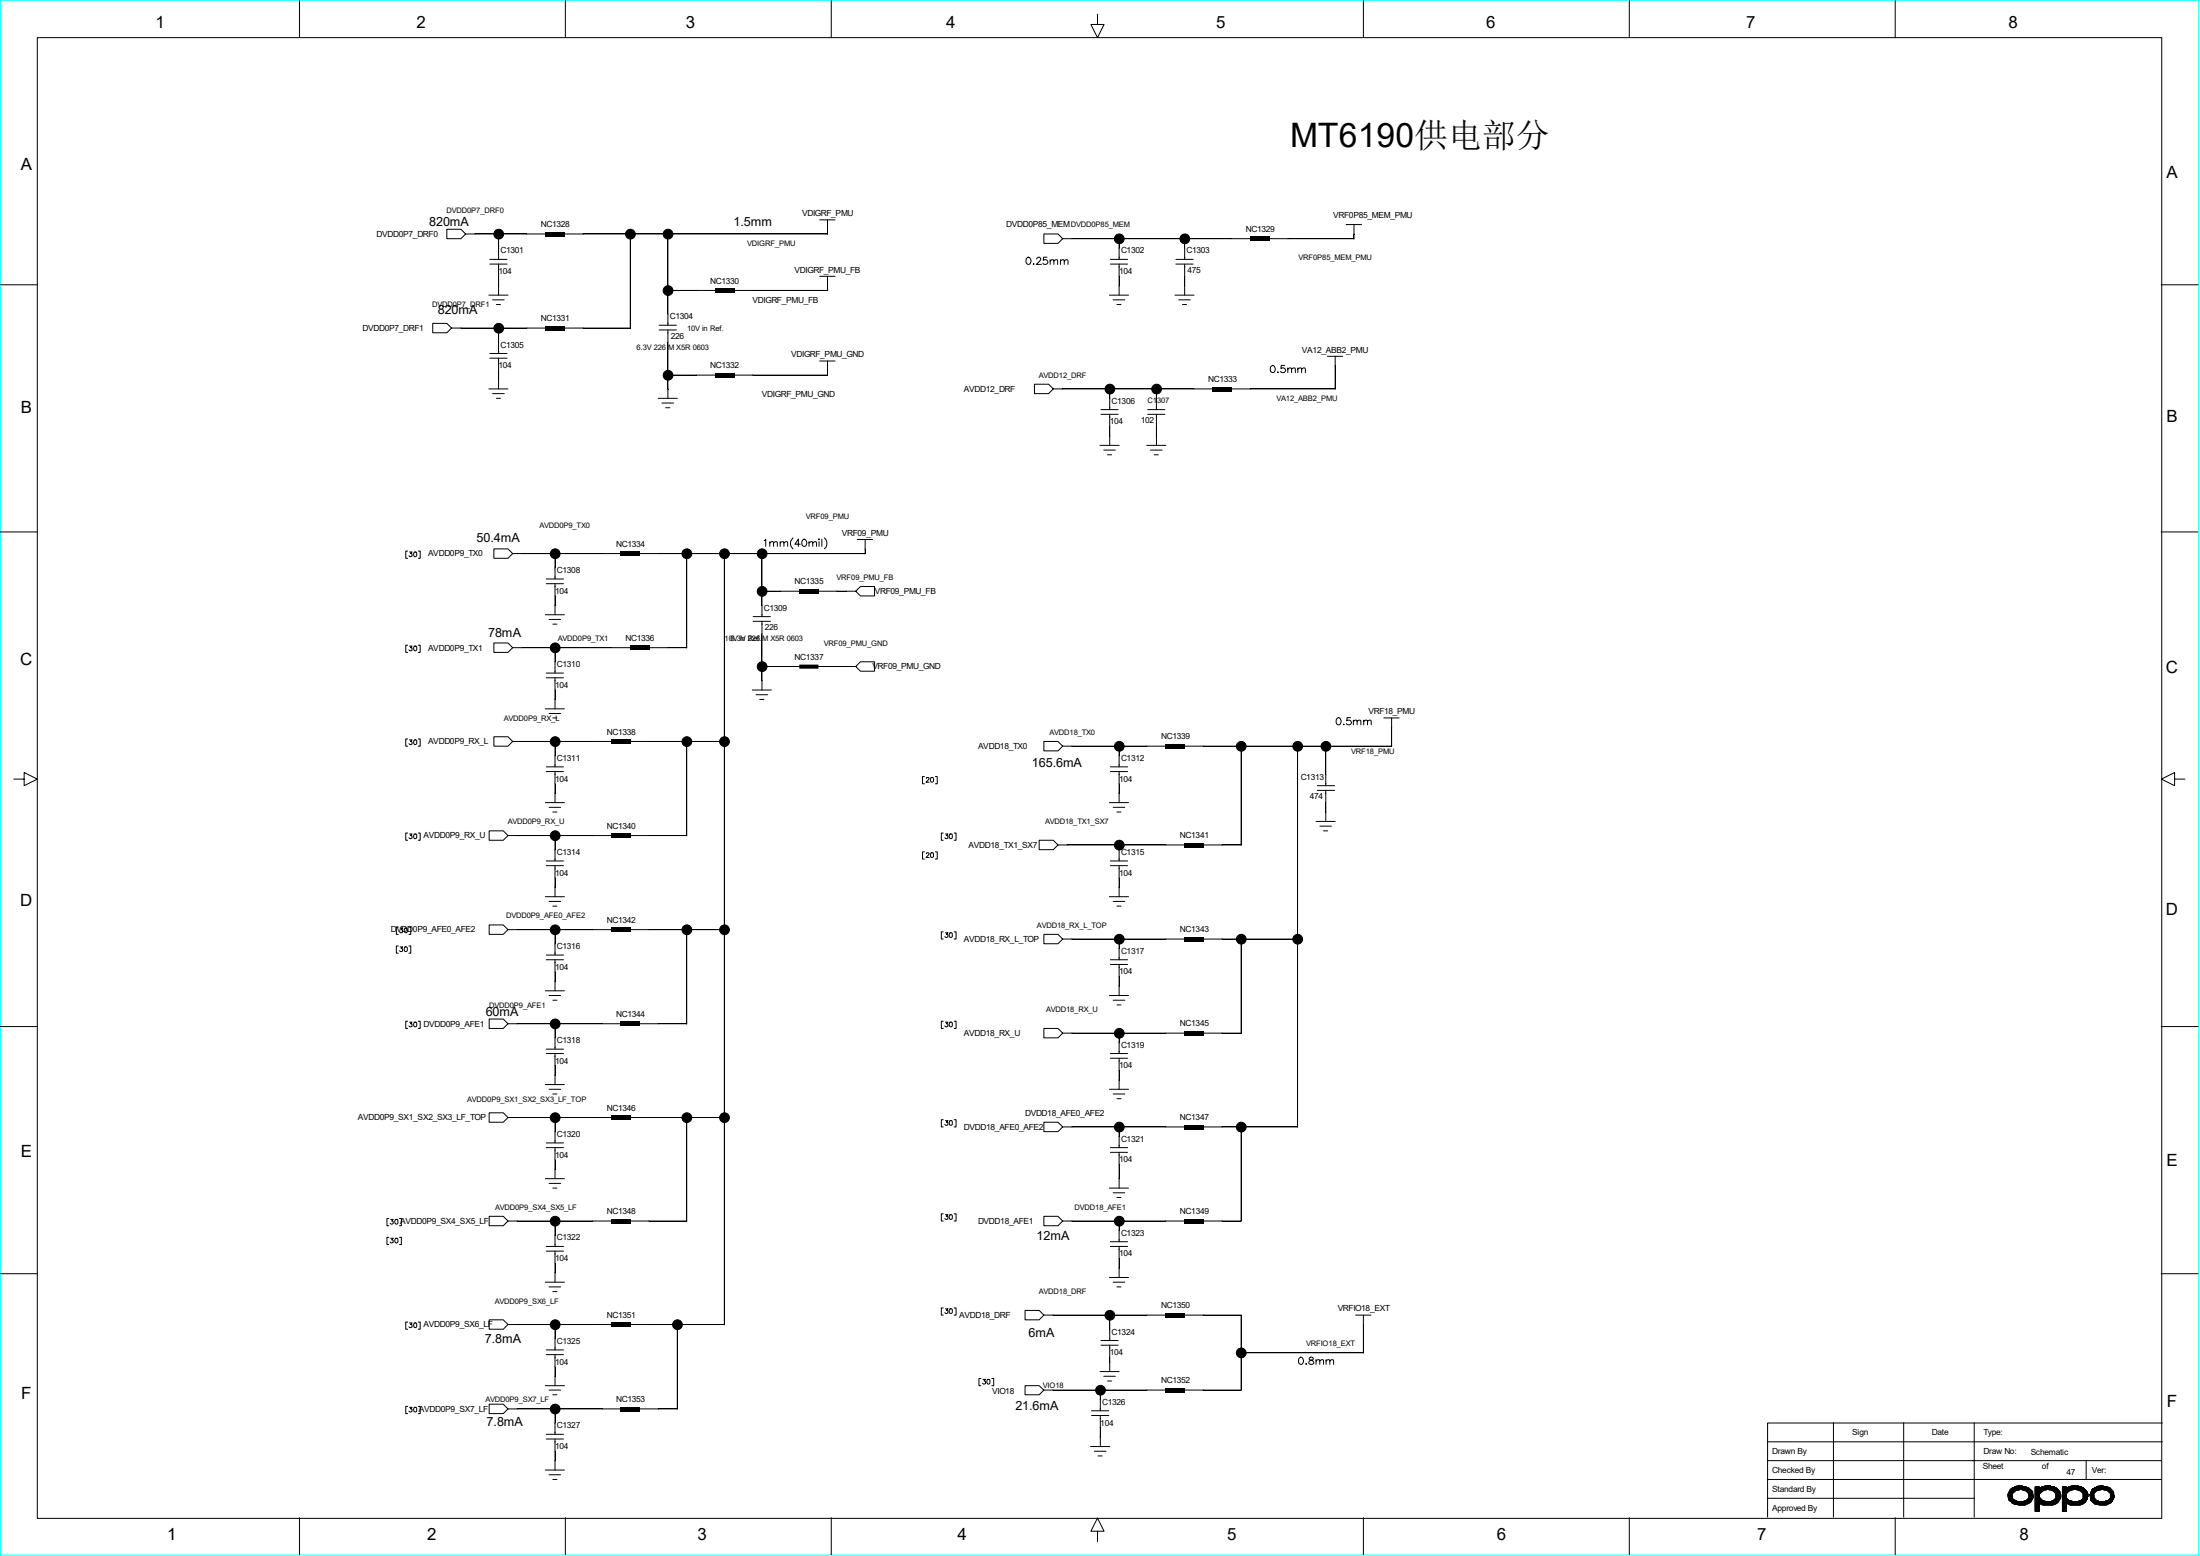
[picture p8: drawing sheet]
<svg xmlns="http://www.w3.org/2000/svg" width="297mm" height="210mm" viewBox="0 0 297 210" stroke-linecap="round" stroke-linejoin="round" font-family="sans-serif">
<path d="M.1 0h296.7v209.9h-296.7z" fill="none" stroke="#0ff" stroke-width=".14"/>
<g fill="none" stroke="#000" stroke-width=".14">
<path d="M5 5.1h286.8v199.8h-286.8zM40.4 .1v5M76.3 .1v5M112.2 .1v5M148.2 1.9v1.4h.9l-.9 1.8-.9-1.8h.9M184.1 .1v5M220 .1v5M255.9 .1v5M0 38.4h5M60.3 30.9h1.9l.7 .7-.7 .6h-1.9zM62.8 31.6h10.9M66 39.8h2.6"/>
<path d="M66.1 35.6h2.4M66.1 35h2.4M67.3 31.6v3.4M67.3 35.6v4.2M76.2 31.6h35.5M85.1 31.6v12.7M90.1 39.2h6.5M90.2 31.6v12.3M99 39.2h12.7M110.7 37.3h2M110.7 29.7h2M111.7 29.7v1.9"/>
<path d="M111.7 37.3v1.9M138.7 34.8l.1-.1a.5 .5 0 0 1 .4 .5 .5 .5 0 0 1-.4 .5 .54 .54 0 0 1-.1-.9zM139.5 35.6h.1l-.1 .1zM140 35l.2-.3h.1l.2 .2-.1 .3-.5 .5h.7M140.9 31.6h1.9l.7 .6-.7 .7h-1.9zM141.4 34.7h-.5l-.1 .4a.36 .36 0 0 1 .6 0 .36 .36 0 0 1-.1 .6 .36 .36 0 0 1-.5-.2M141.8 35.2l.2-.1h.2l.1 .6M141.8 35.1v.6M142.3 35.2l.2-.1h.2l.1 .6M143.2 35.2l.2-.1h.2l.1 .6M143.2 35.1v.6M143.4 32.2h25.5"/>
<path d="M143.7 35.2l.2-.1h.2l.1 .6M149.8 39.8h2.6M149.9 35.6h2.3M149.9 35h2.3M151.1 32.2v2.8M151.1 35.6v4.2M158.6 39.8h2.6M158.7 35.6h2.4M158.7 35h2.4M159.9 32.2v2.8M159.9 35.6v4.2M171.3 32.2h11.5"/>
<path d="M181.7 30.3h2.1M182.8 30.3v2M291.8 38.4h5M58.4 43.6h1.9l.7 .7-.7 .6h-1.9zM60.9 44.3h12.8M66 52.5h2.6M66.1 48.3h2.4M66.1 47.7h2.4M66.5 40.5h1.6M66.5 53.1h1.6M67 41.1h.6M67 53.8h.6"/>
<path d="M67.3 44.3v3.4M67.3 48.3v4.2M76.2 44.3h8.9M88.9 53.8h2.5M89 44.5h2.3M89 43.9h2.3M89.4 54.4h1.5M89.9 55h.5M90.1 50.6h6.5M90.2 44.5v9.3M99 50.6h12.7M110.7 48.7h2"/>
<path d="M111.7 48.7v2M139.7 51.9h1.9l.6 .6-.6 .6h-1.9zM142.2 52.5h21.6M148.6 55.9h2.4M148.6 55.3h2.4M149.8 52.5v2.8M149.8 55.9v4.2M150.3 40.5h1.5M150.8 41.1h.5M154.9 55.9h2.4M154.9 55.3h2.4M156.1 52.5v2.8"/>
<path d="M156.1 55.9v4.2M159.1 40.5h1.6M159.6 41.1h.6M166.2 52.5h14.1M171.7 49.4l.1-.1a.5 .5 0 0 1 .4 .5 .5 .5 0 0 1-.4 .5 .54 .54 0 0 1-.1-.9zM172.5 50.2h.1l-.1 .1zM173.4 49.3h-.4l-.1 .4a.36 .36 0 0 1 .6 0 .36 .36 0 0 1-.1 .6 .36 .36 0 0 1-.5-.2M173.9 49.8l.2-.1h.2l.1 .6M173.9 49.7v.6M174.4 49.8l.2-.1h.2l.1 .6M175.2 49.8l.3-.1h.2v.6M175.2 49.7v.6"/>
<path d="M175.7 49.8l.3-.1h.2v.6M179.2 48.1h2.1M180.3 48.1v4.4M0 71.8h5M55 74.4h-.2v1h.2M55.3 74.5h.3l-.2 .2a.23 .23 0 0 1 .3 .2 .23 .23 0 0 1-.2 .3 .23 .23 0 0 1-.3-.2M55.9 74.5a.33 .33 0 0 1 .4 .2 .33 .33 0 0 1-.2 .4l-.2-.1zM56.5 74.4h.2v1h-.2M66.7 74.1h1.9l.6 .6-.6 .7h-1.9zM69.2 74.7h14.7M73.7 78.8h2.4M73.7 78.1h2.4"/>
<path d="M74.9 74.7v3.4M74.9 78.8v4.2M86.3 74.7h30.5M92.7 74.7v12.8M97.8 74.7v104.1M102.8 79.8h5.1M102.9 74.7v8.5M103.2 73l.2-.2v.9M103.9 73.3l.3-.2 .2 .1v.5M103.9 73.1v.6M104.4 73.3l.3-.2 .2 .1v.5M105.3 73.3l.3-.2 .2 .1v.5"/>
<path d="M105.3 73.1v.6M105.8 73.3l.3-.2 .2 .1v.5M107.1 72.6a.97 .97 0 0 0 0 1.5M108 73.4h-.7l.5-.6v.9M108.4 72.9l.1-.1a.5 .5 0 0 1 .4 .5 .5 .5 0 0 1-.4 .4 .54 .54 0 0 1-.1-.8zM109.2 73.3l.3-.2 .2 .1v.5M109.2 73.1v.6M109.7 73.3l.3-.2 .2 .1v.5M110.4 79.8h5.2M110.6 72.7v.2zM110.6 73.1v.6M111 72.8v.9"/>
<path d="M111.3 72.6a.97 .97 0 0 1 0 1.5M115.7 72.8h2.1M116.2 79.2h1.9v1.2h-1.9l-.7-.6zM116.8 72.8v2M148.5 60.1h2.6M149 60.7h1.6M149.5 61.4h.6M154.8 60.1h2.6M155.3 60.7h1.6M155.8 61.4h.6M291.8 71.8h5M55 99.7h-.2v1h.2"/>
<path d="M55 87.1h-.2v1h.2M55.3 99.9h.3l-.2 .2a.23 .23 0 0 1 .3 .2 .23 .23 0 0 1-.2 .2 .23 .23 0 0 1-.3-.1M55.3 87.2h.3l-.2 .2a.23 .23 0 0 1 .3 .2 .23 .23 0 0 1-.2 .3 .23 .23 0 0 1-.3-.2M55.9 99.9a.33 .33 0 0 1 .4 .2 .33 .33 0 0 1-.2 .4l-.2-.1zM55.9 87.2a.33 .33 0 0 1 .4 .2 .33 .33 0 0 1-.2 .4l-.2-.1zM56.5 99.7h.2v1h-.2M56.5 87.1h.2v1h-.2M66.7 86.8h1.9l.6 .6-.6 .7h-1.9zM66.7 99.4h1.9l.6 .7-.6 .6h-1.9zM69.2 87.4h15.9M73.6 83h2.6M73.6 95.7h2.6"/>
<path d="M73.7 91.5h2.4M73.7 90.8h2.4M74.1 83.6h1.6M74.1 96.3h1.6M74.6 84.2h.6M74.6 96.9h.6M74.9 87.4v3.4M74.9 91.5v4.2M87.6 87.4h5.1M101.6 93.1h2.5M101.7 83.9h2.3M101.7 83.2h2.3"/>
<path d="M102.1 93.8h1.5M102.6 94.4h.5M102.8 90h5.1M102.9 83.9v9.2M110.4 90h5.2M116.2 89.3h1.9v1.3h-1.9l-.7-.6zM180.6 96.9h.1a.5 .5 0 0 1 .4 .4 .5 .5 0 0 1-.4 .5 .54 .54 0 0 1-.1-.9zM181.4 97.7l.1 .1h-.1zM182.3 96.9h-.4l-.1 .4a.36 .36 0 0 1 .6 0 .36 .36 0 0 1-.1 .5 .36 .36 0 0 1-.5-.1M182.7 97.4l.3-.2h.2v.6M182.7 97.2v.6M183.2 97.4l.3-.2h.2v.6"/>
<path d="M184.1 97.4l.3-.2h.2v.6M184.1 97.2v.6M184.6 97.4l.3-.2h.2v.6M186.8 96.9h2.1M187.9 96.9v3.9M1.9 105.2h1.4v-.9l1.7 .9-1.7 .8v-.8M55 112.4h-.2v1h.2M55.3 112.6h.3l-.2 .2a.23 .23 0 0 1 .3 .2 .23 .23 0 0 1-.2 .2 .23 .23 0 0 1-.3-.1M55.9 112.6a.33 .33 0 0 1 .4 .2 .33 .33 0 0 1-.2 .4l-.2-.1zM56.5 112.4h.2v1h-.2M66 112.1h1.9l.7 .7-.7 .6h-1.9zM68.5 112.8h14.1"/>
<path d="M69.2 100.1h13.4M73.6 108.3h2.6M73.7 104.1h2.4M73.7 103.5h2.4M73.7 116.8h2.4M73.7 116.2h2.4M74.1 109h1.6M74.6 109.6h.6M74.9 100.1v3.4M74.9 104.1v4.2M74.9 112.8v3.4M74.9 116.8v4.2"/>
<path d="M85 100.1h12.8M85 112.8h7.7M92.7 100.1v12.7M124.8 115h-.3v1h.3M124.8 104.8h-.3v1h.3M125.1 115.2v-.1h.2l.1 .2-.4 .4h.4M125.1 105.1v-.2h.2l.1 .2-.4 .5h.4M125.7 115.1a.33 .33 0 0 1 .4 .2 .33 .33 0 0 1-.2 .4l-.3-.1zM125.7 104.9a.33 .33 0 0 1 .4 .3 .33 .33 0 0 1-.2 .4l-.3-.1zM126.3 115h.2v1h-.2M126.3 104.8h.2v1h-.2M127.3 112.4h-.2v1h.2"/>
<path d="M127.6 112.6h.4l-.2 .2a.23 .23 0 0 1 .2 .2 .23 .23 0 0 1-.2 .2 .23 .23 0 0 1-.2-.1M128.2 112.6a.33 .33 0 0 1 .4 .2 .33 .33 0 0 1-.2 .4l-.2-.1zM128.8 112.4h.3v1h-.3M140.3 113.4h1.9l.6 .6-.6 .7h-1.9zM140.9 100.1h1.9l.7 .6-.7 .6h-1.9zM142.8 114h17.2M143.4 100.7h14M149.8 108.3h2.6M149.9 104.1h2.3M149.9 103.5h2.3M149.9 116.8h2.3M149.9 116.2h2.3"/>
<path d="M150.3 109h1.5M150.8 109.6h.5M151.1 100.7v2.8M151.1 104.1v4.2M151.1 114v2.2M151.1 116.8v4.2M159.9 100.7h28M162.4 114h5.2M167.6 100.7v13.4M175.2 100.7v51.4M177.7 110.9h2.6M177.8 106.7h2.4"/>
<path d="M177.8 106h2.4M178.2 111.5h1.5M178.7 112.1h.5M179 100.7v5.3M179 106.7v4.2M293.6 105.2v-.9l-1.8 .9 1.8 .8v-.8h1.4M0 138.6h5M53.8 127.7h-.3v1h.3M53.8 125.1h-.3v1h.3M54 127.8h.4l-.3 .2a.23 .23 0 0 1 .3 .2 .23 .23 0 0 1-.2 .3 .23 .23 0 0 1-.3-.2M54 125.3h.4l-.3 .2a.23 .23 0 0 1 .3 .2 .23 .23 0 0 1-.2 .2 .23 .23 0 0 1-.3-.1M54.7 127.8a.33 .33 0 0 1 .3 .2 .33 .33 0 0 1-.2 .4l-.2-.1z"/>
<path d="M54.7 125.3a.33 .33 0 0 1 .3 .2 .33 .33 0 0 1-.2 .4l-.2-.1zM55 137.8h-.2v1h.2M55.2 127.7h.3v1h-.3M55.2 125.1h.3v1h-.3M55.3 138h.3l-.2 .2a.23 .23 0 0 1 .3 .2 .23 .23 0 0 1-.2 .2 .23 .23 0 0 1-.3-.1M55.9 138a.33 .33 0 0 1 .4 .2 .33 .33 0 0 1-.2 .4l-.2-.1zM56.5 137.8h.2v1h-.2M66 124.8h1.9l.7 .7-.7 .6h-1.9zM66 137.5h1.9l.7 .7-.7 .6h-1.9zM68.5 125.5h14.1M68.5 138.2h15.4M73.6 121h2.6"/>
<path d="M73.6 133.7h2.6M73.7 129.5h2.4M73.7 128.9h2.4M74.1 121.7h1.6M74.1 134.4h1.6M74.6 122.3h.6M74.6 135h.6M74.9 125.5v3.4M74.9 129.5v4.2M74.9 138.2v3.4M85 125.5h12.8M86.3 138.2h6.4"/>
<path d="M92.7 125.5v12.7M127.3 125.8h-.2v.9h.2M127.3 137.8h-.2v1h.2M127.6 125.9h.4l-.2 .2a.23 .23 0 0 1 .2 .2 .23 .23 0 0 1-.2 .3 .23 .23 0 0 1-.2-.2M127.6 138h.4l-.2 .2a.23 .23 0 0 1 .2 .2 .23 .23 0 0 1-.2 .2 .23 .23 0 0 1-.2-.1M128.2 125.9a.33 .33 0 0 1 .4 .2 .33 .33 0 0 1-.2 .4l-.2-.1zM128.2 138a.33 .33 0 0 1 .4 .2 .33 .33 0 0 1-.2 .4l-.2-.1zM128.8 125.8h.3v.9h-.3M128.8 137.8h.3v1h-.3M140.9 126.1h1.9l.7 .6-.7 .7h-1.9zM140.9 138.8h1.9l.7 .6-.7 .7h-1.9zM143.4 126.7h16.6"/>
<path d="M143.4 139.4h16.6M149.8 121h2.6M149.8 134.4h2.6M149.9 129.5h2.3M149.9 130.2h2.3M150.3 121.7h1.5M150.3 135h1.5M150.8 122.3h.5M150.8 135.6h.5M151.1 126.7v2.8M151.1 130.2v4.2M151.1 139.4v2.8"/>
<path d="M162.4 126.7h12.8M162.4 139.4h5.2M167.6 126.7v12.8M291.8 138.6h5M66 150.2h1.9l.7 .6-.7 .7h-1.9zM68.5 150.8h14.1M73.6 146.4h2.6M73.6 159.1h2.6M73.7 142.2h2.4M73.7 141.6h2.4M73.7 154.9h2.4M73.7 154.3h2.4"/>
<path d="M74.1 147h1.6M74.1 159.7h1.6M74.6 147.7h.6M74.9 142.2v4.2M74.9 150.8v3.5M74.9 154.9v4.2M85 150.8h12.8M92.7 150.8v14M127.3 151.1h-.2v1h.2M127.6 151.3h.4l-.2 .2a.23 .23 0 0 1 .2 .2 .23 .23 0 0 1-.2 .2 .23 .23 0 0 1-.2-.1M128.2 151.3a.33 .33 0 0 1 .4 .2 .33 .33 0 0 1-.2 .4l-.2-.1zM128.8 151.1h.3v1h-.3"/>
<path d="M140.9 151.5h1.9l.7 .6-.7 .6h-1.9zM143.4 152.1h16.6M149.8 147h2.6M149.9 142.2h2.3M149.9 154.9h2.3M149.9 142.8h2.3M149.9 155.5h2.3M150.3 147.7h1.5M150.8 148.3h.5M151.1 142.8v4.2M151.1 152.1v2.8M151.1 155.5v4.9"/>
<path d="M162.4 152.1h12.8M167.6 152.1v12.7M0 171.9h5M52.5 167h-.3v1h.3M52.5 164.5h-.3v.9h.3M52.7 167.1h.4l-.2 .2a.23 .23 0 0 1 .2 .2 .23 .23 0 0 1-.2 .3 .23 .23 0 0 1-.2-.2M52.7 164.6h.4l-.2 .2a.23 .23 0 0 1 .2 .2 .23 .23 0 0 1-.2 .3 .23 .23 0 0 1-.2-.2M53.4 167.1a.33 .33 0 0 1 .4 .3 .33 .33 0 0 1-.2 .4l-.3-.2zM53.4 164.6a.33 .33 0 0 1 .4 .2 .33 .33 0 0 1-.2 .4l-.3-.1zM53.9 167h.3v1h-.3M53.9 164.5h.3v.9h-.3M55 178.4h-.2v1h.2"/>
<path d="M55.3 178.6h.3l-.2 .2a.23 .23 0 0 1 .3 .2 .23 .23 0 0 1-.2 .2 .23 .23 0 0 1-.3-.1M55.9 178.6a.33 .33 0 0 1 .4 .2 .33 .33 0 0 1-.2 .4l-.2-.1zM56.5 178.4h.2v1h-.2M66 164.2h1.9l.7 .6-.7 .6h-1.9zM66 178.1h1.9l.7 .7-.7 .6h-1.9zM68.5 164.8h14.1M68.5 178.8h14.1M73.6 173.1h2.6M73.7 168.9h2.4M73.7 168.2h2.4M74.1 173.7h1.6M74.6 160.4h.6"/>
<path d="M74.6 174.3h.6M74.9 164.8v3.4M74.9 168.9v4.2M74.9 178.8v3.4M85 164.8h7.7M85 178.8h12.8M91.4 178.8v11.4M127.3 176.5h-.2v1h.2M127.3 163.8h-.2v1h.2M127.6 176.7h.4l-.2 .2a.23 .23 0 0 1 .2 .2 .23 .23 0 0 1-.2 .2 .23 .23 0 0 1-.2-.1M127.6 164h.4l-.2 .2a.23 .23 0 0 1 .2 .2 .23 .23 0 0 1-.2 .2 .23 .23 0 0 1-.2-.1M128.2 176.7a.33 .33 0 0 1 .4 .2 .33 .33 0 0 1-.2 .4l-.2-.1z"/>
<path d="M128.2 164a.33 .33 0 0 1 .4 .2 .33 .33 0 0 1-.2 .4l-.2-.1zM128.8 176.5h.3v1h-.3M128.8 163.8h.3v1h-.3M138.4 176.9h1.9l.6 .6-.6 .6h-1.9zM140.9 177.5h16.5M140.9 164.2h1.9l.7 .6-.7 .6h-1.9zM143.4 164.8h16.6M149.8 160.4h2.6M149.8 172.4h2.6M149.8 177.5v3.4M149.9 168.2h2.3M149.9 167.6h2.3"/>
<path d="M150.3 173.1h1.5M150.3 161h1.5M150.8 173.7h.5M150.8 161.6h.5M151.1 164.8v2.8M151.1 168.2v4.2M159.9 177.5h7.7v10.2M162.4 164.8h5.2M183 177.5h2.1M184.1 177.5v5.1M291.8 171.9h5M55 189.8h-.2v1h.2"/>
<path d="M55.3 189.9h.3l-.2 .3a.23 .23 0 0 1 .3 .2 .23 .23 0 0 1-.2 .2 .23 .23 0 0 1-.3-.1M55.9 189.9a.33 .33 0 0 1 .4 .3 .33 .33 0 0 1-.2 .4l-.2-.1zM56.5 189.8h.2v1h-.2M66 189.5h1.9l.7 .7-.7 .6h-1.9zM68.5 190.2h15.4M73.6 187h2.6M73.6 198.4h2.6M73.7 182.8h2.4M73.7 182.2h2.4M73.7 194.2h2.4M73.7 193.6h2.4M74.1 187.6h1.6"/>
<path d="M74.1 199.1h1.6M74.6 199.7h.6M74.6 188.3h.6M74.9 182.8v4.2M74.9 190.2v3.4M74.9 194.2v4.2M86.3 190.2h5.1M132.4 186.1h-.2v.9h.2M132.7 186.2h.4l-.3 .2a.23 .23 0 0 1 .3 .2 .23 .23 0 0 1-.2 .2 .23 .23 0 0 1-.3-.1M133.3 186.2a.33 .33 0 0 1 .4 .2 .33 .33 0 0 1-.2 .4l-.2-.1zM133.9 186.1h.3v.9h-.3M138.4 187h1.9l.6 .6-.6 .7h-1.9z"/>
<path d="M140.9 187.6h16.5M147.2 195.2h2.6M147.4 191.1h2.3M147.4 190.4h2.3M147.7 195.9h1.6M148.3 196.5h.5M148.5 185.1h2.6M148.5 187.6v2.8M148.5 191.1v4.1M148.6 181.6h2.4M148.6 180.9h2.4M149 185.8h1.6"/>
<path d="M149.5 186.4h.6M149.8 181.6v3.5M159.9 187.6h7.7M167.5 182.6h16.6M175.5 183.3l.1-.1a.5 .5 0 0 1 .4 .5 .5 .5 0 0 1-.4 .4 .54 .54 0 0 1-.1-.8zM176.3 184.1h.1zM176.8 183.3v.2l.4 .1 .2 .3a.32 .32 0 0 1-.4 .3 .32 .32 0 0 1-.3-.4l.6-.4-.2-.2zM177.7 183.7l.2-.2 .2 .1 .1 .5M177.7 183.5v.6M178.2 183.7l.2-.2 .2 .1 .1 .5M179 183.7l.3-.2 .2 .1v.5M179 183.5v.6"/>
<path d="M179.5 183.7l.3-.2 .2 .1v.5M238.6 194.6h53.3M238.6 199.7h53.2M238.6 197.1h53.2M247.5 192v12.8M257 192v12.8M266.5 192v12.8M281.6 197.1v2.6M291.9 192.1h-53.3v12.7M40.4 204.9v4.9M76.3 204.9v4.9M112.2 204.9v4.9"/>
<path d="M148.2 206.7h.9l-.9-1.8-.9 1.8h.9v1.4M184.1 204.9v4.9M220 204.9v4.9M238.6 202.2h27.9M255.9 204.9v4.9M271.1 201.6h.6M271.1 201.7h.5M271.1 201.8h.5M271.1 202h.5M271.1 202.1h.5M271.2 202.2h.4M271.2 201.3h.8"/>
<path d="M271.2 202.4h.7M271.2 202.5h.8M271.2 201.5v1M271.2 201.4v.8M271.3 202.6h.8M271.4 201.2v1.4h.6v.4v-.6M271.4 201.2v1.3M271.4 201h2.5M271.5 201v1.6v-1.5v.1M271.5 202.2v.4h.7M271.5 201a2.22 2.22 0 0 1 2.9 .3l.1 .8a1.54 1.54 0 0 1-1.7 1l-.9-.1-.7-.5-.1-.8zM271.6 201.6l.5-.4 .7-.2 .7 .2 .4 .4v.6a1.54 1.54 0 0 1-2.3 0z"/>
<path d="M271.6 200.9v1.8M271.6 200.8h2.2M271.7 200.8v.7M271.7 202.3v.6M271.9 202.5v.5h1.9M271.9 200.8v.7h-.7M272 200.7v.5M272 200.7h1.4M272.1 200.7v.5h-.8M272.1 202.6v.4M272.2 200.7v.4M272.2 202.6v.4"/>
<path d="M272.2 200.6h.8M272.4 200.7v.4M272.4 202.7v.4M272.5 203.1h1M272.5 200.5v.6M272.5 202.7v.4M272.6 200.5v.6h-1.3M272.6 202.7v.4M272.8 200.5v.5M272.8 202.7v.4M272.9 200.5v.5M272.9 202.7v.4"/>
<path d="M273 200.5v.6h1.2M273 202.7v.4M273.1 200.7v.4M273.1 202.7v.4M273.3 200.7v.4M273.3 202.6v.5M273.3 202.6h1M273.4 200.7v.4M273.4 202.6v.5M273.4 201.2h.9M273.5 202.6v.4v-.4M273.5 200.7v.5"/>
<path d="M273.6 201.3h.8M273.6 200.8v.5M273.6 202.4v.6h-1.5M273.7 201.5h.7M273.8 200.8v.7M273.8 202.3v.6M273.9 202.2h.5M273.9 201.6h.5M273.9 201.7h.5M273.9 201.8h.6M273.9 202h.6M273.9 202.1h.6"/>
<path d="M273.9 200.8v.8M273.9 202.2v.7M274 200.9v2h-2.4M274.2 201v1.7h-2.6M274.3 201.2v1.3h-.7M274.4 201.3v1.1h-.7M274.7 202.2h.7M274.7 201h3M274.7 201.2h1.2M274.7 201.6h.6M274.7 201.7h.6M274.7 201.8h.6"/>
<path d="M274.7 202h.6M274.7 202.1h.6M274.7 202.4h.8M274.7 202.5h1M274.7 202.6h1.1M274.7 203h.6M274.7 203.1h.6M274.7 200.8h2.9M274.7 200.7h.6M274.7 203.2h.6M274.7 203.4h.6M274.7 203.5h.6"/>
<path d="M274.7 203.6h.6M274.7 203.8h.6M274.7 203.9h.6M274.8 200.7h.5v.3v-.2l.9-.2h.6l.3 .1a1.21 1.21 0 0 1 1 .9 1.21 1.21 0 0 1-.4 1.3 2.25 2.25 0 0 1-1.4 .2 .83 .83 0 0 1-.9-.2h-.1v1.1h-.5zM274.8 200.7v3.3M274.9 200.7v3.3M275 200.7v3.3M275.2 200.7v3.3M275.3 200.7v3.3h-.6M275.3 201.6l.5-.4 .6-.2 .8 .2 .4 .4v.6a1.54 1.54 0 0 1-2.3 0zM275.4 200.8v.8M275.4 202.2v.7"/>
<path d="M275.5 203h2.1M275.5 200.8v.7h-.8M275.5 202.3v.7M275.6 200.7h1.7M275.7 200.7v.6h-1M275.7 202.4v.6M275.8 200.7v.5M275.8 202.6v.5M275.9 200.7v.4M275.9 202.6v.5M276.1 200.5v.6M276.1 202.6v.5"/>
<path d="M276.1 200.6h.7M276.2 200.5v.6h-1.5M276.2 202.7v.4M276.3 200.5v.6M276.3 202.7v.4M276.4 200.5v.5M276.4 202.7v.4M276.6 200.5v.6M276.6 202.7v.4M276.6 201.1h1.2M276.7 200.5v.6M276.7 202.7v.4"/>
<path d="M276.8 200.5v.6M276.8 202.7v.4M276.9 200.7v.4M276.9 202.6v.5M277 201.2h1M277 202.6h.8M277.1 200.7v.4M277.1 202.6v.5M277.2 200.7v.5M277.2 202.6v.5h-1.4M277.3 201.3h.8M277.3 202.5h.7"/>
<path d="M277.3 200.7v.6M277.3 202.4v.6M277.4 201.5h.7M277.5 200.8v.7M277.5 202.3v.7M277.5 202.2h.7M277.5 201.6h.6M277.5 201.7h.7M277.5 201.8h.7M277.5 202.1h.7M277.6 200.8v.8M277.6 202.2v.7"/>
<path d="M277.7 200.9v2h-3M277.8 201v1.7h-3.1M278 201.2v1.4M278.1 201.3v1.1h-.7M278.2 201.8v.2h-.7M278.4 202.2h.6M278.4 201h3M278.4 201.2h1.1M278.4 201.6h.6M278.4 201.7h.6M278.4 201.8h.6M278.4 202h.6"/>
<path d="M278.4 202.1h.6M278.4 202.4h.7M278.4 202.5h.8M278.4 202.6h1.1M278.4 203h.6M278.4 203.1h.6M278.4 200.8h2.9M278.4 200.7h.6M278.4 203.2h.6M278.4 203.4h.6M278.4 203.5h.6M278.4 203.6h.6"/>
<path d="M278.4 203.8h.6M278.4 203.9h.6M278.5 200.7h.5v.3v-.2h.1a2.02 2.02 0 0 1 2.4 .3l.1 .2a.49 .49 0 0 1 .2 .8 1.18 1.18 0 0 1-1.6 1h-.2a.83 .83 0 0 1-.9-.2h-.1v1.1h-.5zM278.5 200.7v3.3M278.6 200.7v3.3M278.7 200.7v3.3M278.8 200.7v3.3M279 200.7v3.3h-.6M279.1 200.8v.7h-.7M279.1 202.3v.6M279.2 203h2.1M279.2 200.7v.6h-.8"/>
<path d="M279.2 202.4v.6M279.3 200.7h1.7M279.4 200.7v.5M279.4 202.6v.4M279.4 201.2l.7-.2 .8 .2 .4 .4v.6a1.54 1.54 0 0 1-2.3 0v-.6zM279.5 200.7v.4M279.5 202.6v.5M279.6 200.5v.6M279.6 202.6v.5M279.7 200.5v.6h-1.3M279.7 202.6v.5M279.9 200.5v.6"/>
<path d="M279.9 202.7v.4M280 200.5v.5M280 202.7v.4M280.1 200.5v.5M280.1 202.7v.4M280.2 200.5v.5M280.2 202.7v.4M280.3 201.1h1.2M280.4 200.5v.6M280.4 202.7v.4M280.5 200.5v.6M280.5 202.7v.4"/>
<path d="M280.6 200.5v.6M280.6 202.6v.5M280.7 201.2h.9M280.8 200.7v.4M280.8 202.6v.5M280.8 202.6h.7M280.9 200.7v.5M280.9 202.6v.5h-1.5M281 201.3h.8M281 202.5h.6M281 200.7v.6M281 202.4v.6"/>
<path d="M281.1 201.5h.7M281.1 200.8v.7M281.1 202.3v.7M281.2 202.2h.6M281.2 201.6h.7M281.2 201.7h.7M281.2 201.8h.7M281.2 202h.7M281.2 202.1h.6M281.3 200.8v2.1M281.4 200.9v2h-3M281.5 201v1.7h-3.1"/>
<path d="M281.6 201.2v1.4M281.8 201.3v1.1h-.7M282.1 201.7h.6M282.2 201.8h.5M282.2 202h.5M282.2 202.2h.5M282.2 201.6h.5M282.2 202.4h.6M282.3 201.3v1.2h.7M282.3 202.1h.4M282.4 201.2h.8M282.4 202.6h.8"/>
<path d="M282.4 201v1.6M282.5 201h2.4M282.5 200.9v1.8M282.5 201a2.06 2.06 0 0 1 2.8 .3l.2 .8-.4 .6-.8 .4-1.5-.1-.5-.5-.1-.8zM282.6 202.9h2.4M282.7 200.9v2M282.7 200.8h2.1M282.8 200.8v.7h-.6M282.8 202.2v.8M282.9 200.8v.5h-.5M282.9 202.3v.7M283 200.7h1.3"/>
<path d="M283 201.2l.8-.2 .8 .2 .3 .4v.6a1.54 1.54 0 0 1-2.2 0v-.6zM283 200.7v.5M283 202.4v.6M283.2 200.7v.4M283.2 202.6v.4M283.3 200.6h.6M283.3 200.7v.4M283.3 202.6v.5M283.4 200.7v.4M283.4 202.7v.4M283.5 200.5v.6h-1M283.5 202.7v.4"/>
<path d="M283.7 200.5v.6M283.7 202.7v.4M283.8 200.5v.5M283.8 202.7v.4M283.9 200.5v.6M283.9 202.7v.4M284 201.1h1.1M284.1 200.7v.4M284.1 202.7v.4M284.2 200.7v.4M284.2 202.7v.4M284.3 200.7v.4"/>
<path d="M284.3 202.6v.5M284.4 200.7v.4M284.4 202.6v.5h-1M284.5 201.2h.7M284.6 200.7v.5M284.6 202.6v.4h-1.9M284.6 201.3h.7M284.6 202.5h.6M284.7 200.8v.5M284.7 202.4v.6M284.8 201.5h.5M284.8 200.8v.7"/>
<path d="M284.8 202.3v.6M284.9 202.2h.4M284.9 201.6h.4M284.9 201.7h.4M284.9 201.8h.6M284.9 202h.6M284.9 202.1h.6M284.9 200.9v2M285.1 201v1.7h-2.6M285.2 201.2v1.4h-.9M285.3 201.3v1.1h-.5"/>
<circle cx="67.3" cy="31.6" r=".66"/>
<circle cx="85.1" cy="31.6" r=".66"/>
<circle cx="90.2" cy="39.2" r=".66"/>
<circle cx="90.2" cy="31.6" r=".66"/>
<circle cx="151.1" cy="32.2" r=".66"/>
<circle cx="160" cy="32.2" r=".66"/>
<circle cx="67.3" cy="44.3" r=".66"/>
<circle cx="90.2" cy="50.7" r=".66"/>
<circle cx="149.8" cy="52.5" r=".66"/>
<circle cx="156.1" cy="52.5" r=".66"/>
<circle cx="75" cy="74.7" r=".66"/>
<circle cx="92.7" cy="74.7" r=".66"/>
<circle cx="97.8" cy="74.7" r=".66"/>
<circle cx="102.9" cy="79.8" r=".66"/>
<circle cx="102.9" cy="74.7" r=".66"/>
<circle cx="75" cy="87.4" r=".66"/>
<circle cx="102.9" cy="90" r=".66"/>
<circle cx="75" cy="112.8" r=".66"/>
<circle cx="75" cy="100.1" r=".66"/>
<circle cx="92.7" cy="100.1" r=".66"/>
<circle cx="97.8" cy="100.1" r=".66"/>
<circle cx="151.1" cy="114.1" r=".66"/>
<circle cx="151.1" cy="100.7" r=".66"/>
<circle cx="167.6" cy="100.7" r=".66"/>
<circle cx="175.2" cy="100.7" r=".66"/>
<circle cx="179" cy="100.7" r=".66"/>
<circle cx="75" cy="138.2" r=".66"/>
<circle cx="75" cy="125.5" r=".66"/>
<circle cx="92.7" cy="125.5" r=".66"/>
<circle cx="97.8" cy="125.5" r=".66"/>
<circle cx="151.1" cy="139.5" r=".66"/>
<circle cx="151.1" cy="126.8" r=".66"/>
<circle cx="167.6" cy="126.8" r=".66"/>
<circle cx="175.2" cy="126.8" r=".66"/>
<circle cx="75" cy="150.9" r=".66"/>
<circle cx="92.7" cy="150.9" r=".66"/>
<circle cx="97.8" cy="150.9" r=".66"/>
<circle cx="151.1" cy="152.1" r=".66"/>
<circle cx="167.6" cy="152.1" r=".66"/>
<circle cx="75" cy="178.8" r=".66"/>
<circle cx="75" cy="164.8" r=".66"/>
<circle cx="91.5" cy="178.8" r=".66"/>
<circle cx="149.8" cy="177.5" r=".66"/>
<circle cx="151.1" cy="164.8" r=".66"/>
<circle cx="75" cy="190.2" r=".66"/>
<circle cx="148.6" cy="187.6" r=".66"/>
<circle cx="167.6" cy="182.6" r=".66"/>
</g>
<g fill="#000">
<path d="M73.7 31.3h2.5v.6h-2.5zM96.5 38.9h2.6v.6h-2.6zM168.8 32h2.6v.5h-2.6zM73.7 44h2.5v.6h-2.5zM96.5 50.4h2.6v.5h-2.6zM163.7 52.2h2.6v.6h-2.6zM83.8 74.5h2.6v.5h-2.6zM107.9 79.5h2.6v.6h-2.6zM82.5 99.8h2.6v.6h-2.6zM85.1 87.2h2.6v.5h-2.6zM82.5 112.5h2.6v.6h-2.6zM157.4 100.5h2.6v.5h-2.6z"/>
<path d="M159.9 113.8h2.6v.5h-2.6zM82.5 125.2h2.6v.6h-2.6zM83.8 137.9h2.6v.6h-2.6zM159.9 126.5h2.6v.5h-2.6zM159.9 139.2h2.6v.5h-2.6zM82.5 150.6h2.6v.5h-2.6zM159.9 151.8h2.6v.6h-2.6zM82.5 164.5h2.6v.6h-2.6zM82.5 178.5h2.6v.6h-2.6zM157.4 177.2h2.6v.6h-2.6zM159.9 164.5h2.6v.6h-2.6zM83.8 189.9h2.6v.6h-2.6z"/>
<path d="M157.4 187.4h2.6v.5h-2.6z"/>
</g>
<g fill="#000">
<path d="M67.3 37.3v1.3z" fill-rule="evenodd"/>
<path d="M67.3 31.6v1.9z" fill-rule="evenodd"/>
<path d="M111.7 38.6v.6z" fill-rule="evenodd"/>
<path d="M111.7 30.9v.7z" fill-rule="evenodd"/>
<path d="M151.1 37.3v1.3z" fill-rule="evenodd"/>
<path d="M151.1 32.2v1.3z" fill-rule="evenodd"/>
<path d="M159.9 37.3v1.3z" fill-rule="evenodd"/>
<path d="M159.9 32.2v1.3z" fill-rule="evenodd"/>
<path d="M182.8 31.6v.6z" fill-rule="evenodd"/>
<path d="M67.3 50v1.2z" fill-rule="evenodd"/>
<path d="M67.3 44.3v1.9z" fill-rule="evenodd"/>
<path d="M90.2 50.6v1.9z" fill-rule="evenodd"/>
<path d="M111.7 50v.6z" fill-rule="evenodd"/>
<path d="M149.8 57.6v1.2z" fill-rule="evenodd"/>
<path d="M149.8 52.5v1.3z" fill-rule="evenodd"/>
<path d="M156.1 57.6v1.2z" fill-rule="evenodd"/>
<path d="M156.1 52.5v1.3z" fill-rule="evenodd"/>
<path d="M74.9 74.7v1.9z" fill-rule="evenodd"/>
<path d="M102.9 79.8v1.9z" fill-rule="evenodd"/>
<path d="M113 79.8h1.3z" fill-rule="evenodd"/>
<path d="M116.8 74.1v.6z" fill-rule="evenodd"/>
<path d="M74.9 93.1v1.3z" fill-rule="evenodd"/>
<path d="M74.9 80.4v1.3z" fill-rule="evenodd"/>
<path d="M74.9 87.4v1.9z" fill-rule="evenodd"/>
<path d="M102.9 90v1.9z" fill-rule="evenodd"/>
<path d="M107.9 89.7h2.6v.6h-2.6z" fill-rule="evenodd"/>
<path d="M113 90h1.3z" fill-rule="evenodd"/>
<path d="M74.9 118.5v1.3z" fill-rule="evenodd"/>
<path d="M74.9 105.8v1.3z" fill-rule="evenodd"/>
<path d="M74.9 112.8v1.9z" fill-rule="evenodd"/>
<path d="M74.9 100.1v1.9z" fill-rule="evenodd"/>
<path d="M151.1 118.5v1.3z" fill-rule="evenodd"/>
<path d="M151.1 105.8v1.3z" fill-rule="evenodd"/>
<path d="M151.1 100.7v1.3z" fill-rule="evenodd"/>
<path d="M151.1 114v.7z" fill-rule="evenodd"/>
<path d="M179 108.3v1.3z" fill-rule="evenodd"/>
<path d="M74.9 131.2v1.3z" fill-rule="evenodd"/>
<path d="M74.9 125.5v1.9z" fill-rule="evenodd"/>
<path d="M74.9 138.2v1.9z" fill-rule="evenodd"/>
<path d="M151.1 131.8v1.3z" fill-rule="evenodd"/>
<path d="M151.1 126.7v1.3z" fill-rule="evenodd"/>
<path d="M151.1 139.4v1.3z" fill-rule="evenodd"/>
<path d="M74.9 143.8v1.3z" fill-rule="evenodd"/>
<path d="M74.9 156.5v1.3z" fill-rule="evenodd"/>
<path d="M74.9 150.8v1.9z" fill-rule="evenodd"/>
<path d="M151.1 152.1v1.3z" fill-rule="evenodd"/>
<path d="M151.1 144.5v1.3z" fill-rule="evenodd"/>
<path d="M151.1 157.2v1.9z" fill-rule="evenodd"/>
<path d="M74.9 170.5v1.3z" fill-rule="evenodd"/>
<path d="M74.9 164.8v1.9z" fill-rule="evenodd"/>
<path d="M74.9 178.8v1.9z" fill-rule="evenodd"/>
<path d="M149.8 177.5v1.9z" fill-rule="evenodd"/>
<path d="M151.1 169.9v1.3z" fill-rule="evenodd"/>
<path d="M151.1 164.8v1.3z" fill-rule="evenodd"/>
<path d="M74.9 184.5v1.3z" fill-rule="evenodd"/>
<path d="M74.9 195.9v1.2z" fill-rule="evenodd"/>
<path d="M74.9 190.2v1.9z" fill-rule="evenodd"/>
<path d="M148.5 192.7v1.3z" fill-rule="evenodd"/>
<path d="M148.5 187.6v1.3z" fill-rule="evenodd"/>
<path d="M149.8 183.2v.7z" fill-rule="evenodd"/>
<circle cx="67.3" cy="31.6" r=".67"/>
<circle cx="85.1" cy="31.6" r=".67"/>
<circle cx="90.2" cy="39.2" r=".67"/>
<circle cx="90.2" cy="31.6" r=".67"/>
<circle cx="151.1" cy="32.2" r=".67"/>
<circle cx="160" cy="32.2" r=".67"/>
<circle cx="67.3" cy="44.3" r=".67"/>
<circle cx="90.2" cy="50.7" r=".67"/>
<circle cx="149.8" cy="52.5" r=".67"/>
<circle cx="156.1" cy="52.5" r=".67"/>
<circle cx="75" cy="74.7" r=".67"/>
<circle cx="92.7" cy="74.7" r=".67"/>
<circle cx="97.8" cy="74.7" r=".67"/>
<circle cx="102.9" cy="79.8" r=".67"/>
<circle cx="102.9" cy="74.7" r=".67"/>
<circle cx="75" cy="87.4" r=".67"/>
<circle cx="102.9" cy="90" r=".67"/>
<circle cx="75" cy="112.8" r=".67"/>
<circle cx="75" cy="100.1" r=".67"/>
<circle cx="92.7" cy="100.1" r=".67"/>
<circle cx="97.8" cy="100.1" r=".67"/>
<circle cx="151.1" cy="114.1" r=".67"/>
<circle cx="151.1" cy="100.7" r=".67"/>
<circle cx="167.6" cy="100.7" r=".67"/>
<circle cx="175.2" cy="100.7" r=".67"/>
<circle cx="179" cy="100.7" r=".67"/>
<circle cx="75" cy="125.5" r=".67"/>
<circle cx="75" cy="138.2" r=".67"/>
<circle cx="92.7" cy="125.5" r=".67"/>
<circle cx="97.8" cy="125.5" r=".67"/>
<circle cx="151.1" cy="126.8" r=".67"/>
<circle cx="151.1" cy="139.5" r=".67"/>
<circle cx="167.6" cy="126.8" r=".67"/>
<circle cx="175.2" cy="126.8" r=".67"/>
<circle cx="75" cy="150.9" r=".67"/>
<circle cx="92.7" cy="150.9" r=".67"/>
<circle cx="97.8" cy="150.9" r=".67"/>
<circle cx="151.1" cy="152.1" r=".67"/>
<circle cx="167.6" cy="152.1" r=".67"/>
<circle cx="75" cy="178.8" r=".67"/>
<circle cx="75" cy="164.8" r=".67"/>
<circle cx="91.5" cy="178.8" r=".67"/>
<circle cx="149.8" cy="177.5" r=".67"/>
<circle cx="151.1" cy="164.8" r=".67"/>
<circle cx="75" cy="190.2" r=".67"/>
<circle cx="148.6" cy="187.6" r=".67"/>
<circle cx="167.6" cy="182.6" r=".67"/>
</g>
<text font-size="4.5" x="174.2" y="19.8">MT6190供电部分</text>
<g font-size="2.3">
<text x="21" y="3.8">1</text>
<text x="56.2" y="3.8">2</text>
<text x="92.6" y="3.8">3</text>
<text x="127.7" y="3.8">4</text>
<text x="164.2" y="3.8">5</text>
<text x="200.6" y="3.8">6</text>
<text x="235.8" y="3.8">7</text>
<text x="271.1" y="3.8">8</text>
<text x="2.8" y="22.9">A</text>
<text x="292.5" y="24.1">A</text>
<text x="2.8" y="55.8">B</text>
<text x="292.5" y="56.9">B</text>
<text x="2.7" y="89.7">C</text>
<text x="292.4" y="90.8">C</text>
<text x="2.7" y="122.3">D</text>
<text x="292.4" y="123.4">D</text>
<text x="2.8" y="156.2">E</text>
<text x="292.5" y="157.3">E</text>
<text x="2.8" y="188.8">F</text>
<text x="292.5" y="189.9">F</text>
<text x="22.6" y="207.8">1</text>
<text x="57.7" y="207.8">2</text>
<text x="94.2" y="207.8">3</text>
<text x="129.2" y="207.8">4</text>
<text x="165.7" y="207.8">5</text>
<text x="202.1" y="207.8">6</text>
<text x="237.2" y="207.8">7</text>
<text x="272.6" y="207.8">8</text>
</g>
<g font-size="1.7">
<text x="58" y="30.4">820mA</text>
<text x="99" y="30.6">1.5mm</text>
<text x="59.1" y="42.4">820mA</text>
<text x="64.3" y="73.2">50.4mA</text>
<text x="65.9" y="86">78mA</text>
<text x="139.3" y="103.5">165.6mA</text>
<text x="65.6" y="137.1">60mA</text>
<text x="140" y="167.3">12mA</text>
<text x="65.4" y="181.3">7.8mA</text>
<text x="138.9" y="180.4">6mA</text>
<text x="137.1" y="190.4">21.6mA</text>
<text x="65.7" y="192.4">7.8mA</text>
</g>
<g font-size="1.1">
<text x="108.3" y="29.2">VDIGRF_PMU</text>
<text x="180" y="29.4">VRF0P85_MEM_PMU</text>
<text x="50.8" y="32">DVDD0P7_DRF0</text>
<text x="67.6" y="34.2">C1301</text>
<text x="73" y="30.6">NC1328</text>
<text x="135.8" y="30.7">DVDD0P85_MEMDVDD0P85_MEM</text>
<text x="151.3" y="34.2">C1302</text>
<text x="160.2" y="34.2">C1303</text>
<text x="168.2" y="31.3">NC1329</text>
<text x="67.3" y="37">104</text>
<text x="95.9" y="38.3">NC1330</text>
<text x="101.6" y="40.9">VDIGRF_PMU_FB</text>
<text x="107.3" y="36.8">VDIGRF_PMU_FB</text>
<text x="151.1" y="37">104</text>
<text x="160.3" y="36.9">475</text>
<text x="48.9" y="44.7">DVDD0P7_DRF1</text>
<text x="67.6" y="46.9">C1305</text>
<text x="73" y="43.3">NC1331</text>
<text x="90.4" y="43.1">C1304</text>
<text x="90.6" y="45.8">226</text>
<text x="175.8" y="47.6">VA12_ABB2_PMU</text>
<text x="67.3" y="49.7">104</text>
<text x="95.9" y="49.7">NC1332</text>
<text x="102.9" y="53.6">VDIGRF_PMU_GND</text>
<text x="106.8" y="48.2">VDIGRF_PMU_GND</text>
<text x="130.1" y="52.9">AVDD12_DRF</text>
<text x="163.1" y="51.6">NC1333</text>
<text x="149.8" y="57.3">104</text>
<text x="150.1" y="54.5">C1306</text>
<text x="154" y="57.1">102</text>
<text x="57.8" y="75.1">AVDD0P9_TX0</text>
<text x="75.2" y="77.3">C1308</text>
<text x="83.2" y="73.8">NC1334</text>
<text x="113.7" y="72.3">VRF09_PMU</text>
<text x="74.9" y="80.1">104</text>
<text x="103.1" y="82.4">C1309</text>
<text x="107.3" y="78.9">NC1335</text>
<text x="118.1" y="80.2">VRF09_PMU_FB</text>
<text x="57.8" y="87.8">AVDD0P9_TX1</text>
<text x="84.5" y="86.5">NC1336</text>
<text x="103.3" y="85.1">226</text>
<text x="107.3" y="89">NC1337</text>
<text x="74.9" y="92.8">104</text>
<text x="75.2" y="90">C1310</text>
<text x="117.8" y="90.3">VRF09_PMU_GND</text>
<text x="57.8" y="100.5">AVDD0P9_RX_L</text>
<text x="81.9" y="99.1">NC1338</text>
<text x="132" y="101.1">AVDD18_TX0</text>
<text x="156.8" y="99.8">NC1339</text>
<text x="184.7" y="96.4">VRF18_PMU</text>
<text x="74.9" y="105.5">104</text>
<text x="75.2" y="102.7">C1311</text>
<text x="151.1" y="105.5">104</text>
<text x="151.3" y="102.7">C1312</text>
<text x="175.6" y="105.2">C1313</text>
<text x="176.8" y="107.9">474</text>
<text x="57.2" y="113.2">AVDD0P9_RX_U</text>
<text x="81.9" y="111.8">NC1340</text>
<text x="159.3" y="113.1">NC1341</text>
<text x="74.9" y="118.2">104</text>
<text x="75.2" y="115.4">C1314</text>
<text x="130.8" y="114.4">AVDD18_TX1_SX7</text>
<text x="151.1" y="118.2">104</text>
<text x="151.3" y="115.4">C1315</text>
<text x="52.7" y="125.9">DVDD0P9_AFE0_AFE2</text>
<text x="81.9" y="124.5">NC1342</text>
<text x="159.3" y="125.8">NC1343</text>
<text x="74.9" y="130.9">104</text>
<text x="75.2" y="128.1">C1316</text>
<text x="130.1" y="127.1">AVDD18_RX_L_TOP</text>
<text x="151.1" y="131.5">104</text>
<text x="151.3" y="128.7">C1317</text>
<text x="83.2" y="137.2">NC1344</text>
<text x="57.2" y="138.6">DVDD0P9_AFE1</text>
<text x="74.9" y="143.6">104</text>
<text x="75.2" y="140.8">C1318</text>
<text x="130.1" y="139.8">AVDD18_RX_U</text>
<text x="151.3" y="141.4">C1319</text>
<text x="159.3" y="138.5">NC1345</text>
<text x="81.9" y="149.9">NC1346</text>
<text x="151.1" y="144.2">104</text>
<text x="48.3" y="151.2">AVDD0P9_SX1_SX2_SX3_LF_TOP</text>
<text x="75.2" y="153.5">C1320</text>
<text x="130.1" y="152.5">DVDD18_AFE0_AFE2</text>
<text x="138.4" y="150.6">DVDD18_AFE0_AFE2</text>
<text x="151.3" y="154.1">C1321</text>
<text x="159.3" y="151.2">NC1347</text>
<text x="74.9" y="156.3">104</text>
<text x="151.1" y="156.9">104</text>
<text x="54" y="165.2">AVDD0P9_SX4_SX5_LF</text>
<text x="75.2" y="167.4">C1322</text>
<text x="81.9" y="163.9">NC1348</text>
<text x="132" y="165.2">DVDD18_AFE1</text>
<text x="151.3" y="166.8">C1323</text>
<text x="159.3" y="163.9">NC1349</text>
<text x="74.9" y="170.2">104</text>
<text x="151.1" y="169.6">104</text>
<text x="57.2" y="179.2">AVDD0P9_SX6_LF</text>
<text x="81.9" y="177.8">NC1351</text>
<text x="129.5" y="177.9">AVDD18_DRF</text>
<text x="156.8" y="176.6">NC1350</text>
<text x="180.6" y="177">VRFIO18_EXT</text>
<text x="74.9" y="184.2">104</text>
<text x="75.2" y="181.4">C1325</text>
<text x="149.8" y="182.9">104</text>
<text x="150.1" y="180.1">C1324</text>
<text x="56.6" y="190.5">AVDD0P9_SX7_LF</text>
<text x="83.2" y="189.2">NC1353</text>
<text x="133.9" y="188.1">VIO18</text>
<text x="148.8" y="189.6">C1326</text>
<text x="156.8" y="186.7">NC1352</text>
<text x="74.9" y="195.6">104</text>
<text x="75.2" y="192.8">C1327</text>
<text x="148.5" y="192.4">104</text>
<text x="239.3" y="196.3">Drawn By</text>
<text x="250.1" y="193.7">Sign</text>
<text x="260.8" y="193.7">Date</text>
<text x="267.8" y="193.7">Type:</text>
<text x="267.8" y="196.3">Draw No:</text>
<text x="274.2" y="196.3">Schematic</text>
<text x="239.3" y="198.8">Checked By</text>
<text x="239.3" y="201.3">Standard By</text>
<text x="239.3" y="203.9">Approved By</text>
<text x="267.7" y="198.3">Sheet</text>
<text x="275.7" y="198.3">of</text>
<text x="279" y="199.1">47</text>
<text x="282.4" y="198.8">Ver:</text>
</g>
<g font-size="1">
<text x="60.3" y="28.8">DVDD0P7_DRF0</text>
<text x="100.9" y="33.2">VDIGRF_PMU</text>
<text x="175.3" y="35.1">VRF0P85_MEM_PMU</text>
<text x="58.3" y="41.5">DVDD0P7_DRF1</text>
<text x="85.9" y="47.2">6.3V 226 M X5R 0603</text>
<text x="92.8" y="44.7">10V in Ref.</text>
<text x="140.3" y="51">AVDD12_DRF</text>
<text x="154.9" y="54.4">C1307</text>
<text x="172.3" y="54.1">VA12_ABB2_PMU</text>
<text x="72.8" y="71.3">AVDD0P9_TX0</text>
<text x="108.8" y="70">VRF09_PMU</text>
<text x="112.9" y="78.3">VRF09_PMU_FB</text>
<text x="75.3" y="86.5">AVDD0P9_TX1</text>
<text x="97.8" y="86.5">10V in Ref.</text>
<text x="98.6" y="86.5">6.3V 226 M X5R 0603</text>
<text x="111.2" y="87.2">VRF09_PMU_GND</text>
<text x="68" y="97.3">AVDD0P9_RX_L</text>
<text x="141.7" y="99.2">AVDD18_TX0</text>
<text x="182.4" y="101.7">VRF18_PMU</text>
<text x="68.5" y="111.3">AVDD0P9_RX_U</text>
<text x="141.1" y="111.3">AVDD18_TX1_SX7</text>
<text x="68.3" y="124">DVDD0P9_AFE0_AFE2</text>
<text x="140" y="125.2">AVDD18_RX_L_TOP</text>
<text x="66" y="136">DVDD0P9_AFE1</text>
<text x="141.2" y="136.7">AVDD18_RX_U</text>
<text x="63.1" y="148.7">AVDD0P9_SX1_SX2_SX3_LF_TOP</text>
<text x="66.8" y="163.3">AVDD0P9_SX4_SX5_LF</text>
<text x="145.1" y="163.3">DVDD18_AFE1</text>
<text x="66.8" y="176">AVDD0P9_SX6_LF</text>
<text x="140.3" y="174.7">AVDD18_DRF</text>
<text x="176.3" y="181.7">VRFIO18_EXT</text>
<text x="65.5" y="189.3">AVDD0P9_SX7_LF</text>
<text x="140.8" y="187.4">VIO18</text>
</g>
</svg>
